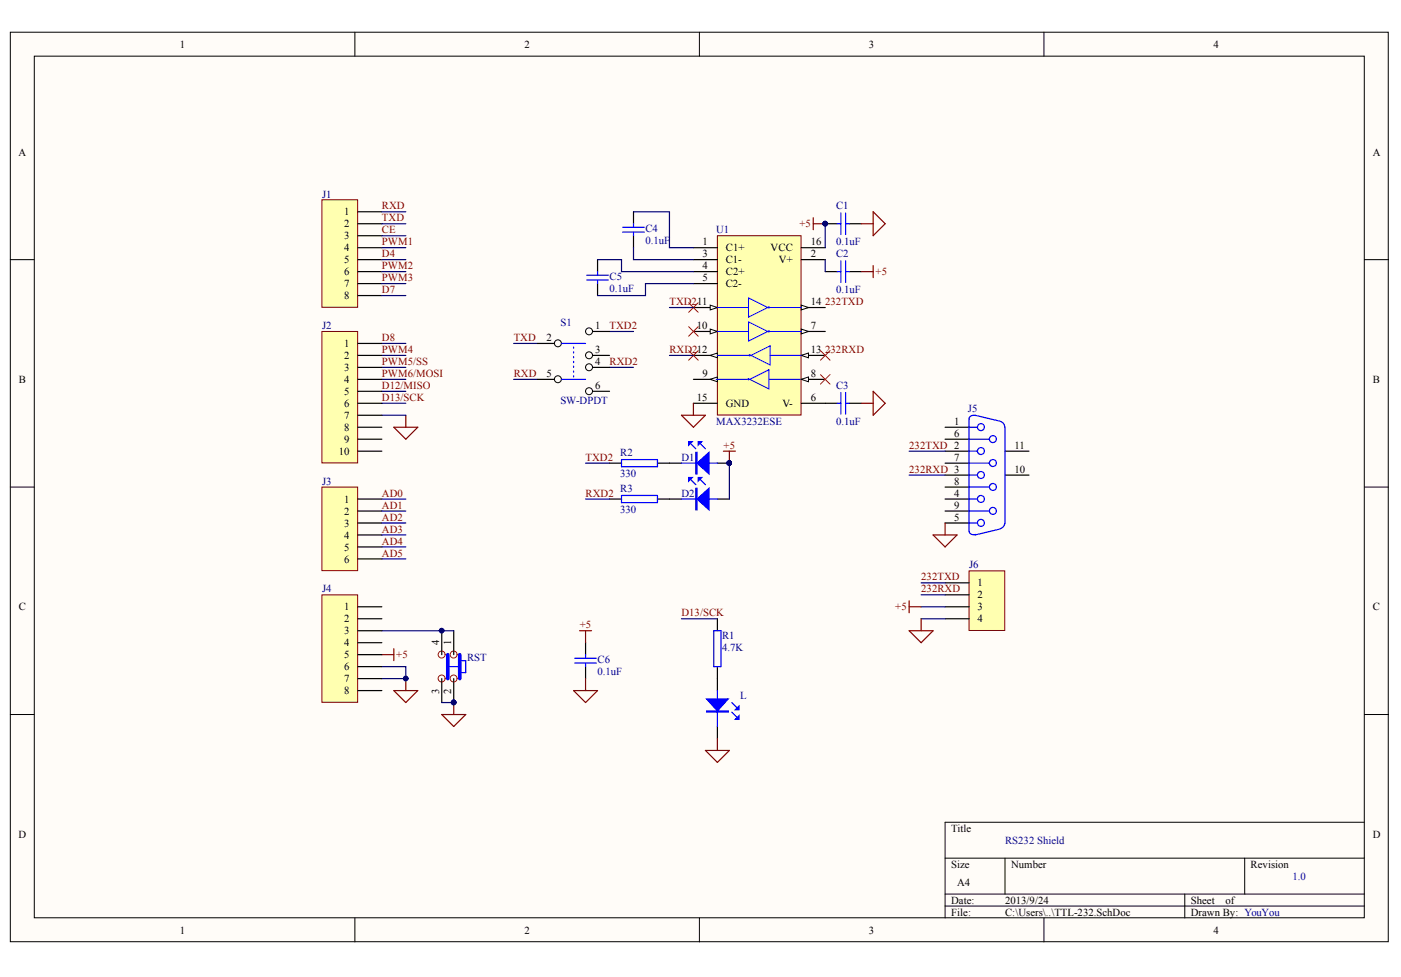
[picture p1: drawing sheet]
<svg xmlns="http://www.w3.org/2000/svg" width="287mm" height="200mm" viewBox="0 0 287 200" stroke-linecap="round" stroke-linejoin="round" font-family="sans-serif">
<g fill="#fffcf8" stroke="#000" stroke-width=".2">
<path d="M2.1 6.6h282.1v186.2h-282.1z"/>
<path d="M7 11.5h272.3v176.4h-272.3z"/>
</g>
<g fill="none" stroke="#000" stroke-width=".2">
<path d="M72.6 6.6v4.9M143.2 6.6v4.9M213.7 6.6v4.9M2.1 53.2h4.9M279.3 53.2h5M2.1 99.7h4.9M279.3 99.7h5M2.1 146.3h4.9M279.3 146.3h5M193.5 175.7h85.8M205.7 175.7v7.3M254.8 175.7v7.3"/>
<path d="M279.3 168.3h-85.8v19.6M72.6 187.9v5M143.2 187.9v5M193.5 183h85.8M193.5 185.5h85.8M213.7 187.9v5M242.5 183v4.9"/>
</g>
<path d="M65.9 40.9h7.3v22h-7.3z" fill="#ffffb0" stroke="#800000" stroke-width=".2"/>
<path d="M73.3 43.4h4.9M73.3 45.8h4.9M73.3 48.3h4.9M73.3 50.7h4.9M73.3 53.2h4.9M73.3 55.6h4.9M73.3 58.1h4.9M73.3 60.5h4.9" fill="none" stroke="#000" stroke-width=".25"/>
<g fill="none" stroke="#000080" stroke-width=".25">
<path d="M78.2 43.4h4.9M78.2 45.8h4.9M78.2 48.3h4.9M78.2 50.7h4.9M78.2 53.2h4.9M78.2 55.6h4.9M78.2 58.1h4.9M78.2 60.5h4.9M78.2 70.3h4.9M78.2 72.8h4.9M78.2 75.2h4.9M78.2 77.7h4.9"/>
<path d="M78.2 85h4.9M78.2 80.1h4.9M78.2 82.6h4.9"/>
</g>
<path d="M80.6 87.5h4.9l-2.4 2.4zM83.1 85v2.5" fill="none" stroke="#800000" stroke-width=".25"/>
<path d="M65.9 99.7h7.3v17.1h-7.3z" fill="#ffffb0" stroke="#800000" stroke-width=".2"/>
<path d="M73.3 102.2h4.9M73.3 104.6h4.9M73.3 107.1h4.9M73.3 109.5h4.9M73.3 112h4.9M73.3 114.4h4.9" fill="none" stroke="#000" stroke-width=".25"/>
<path d="M78.2 102.2h4.9M78.2 104.6h4.9M78.2 107.1h4.9M78.2 109.5h4.9M78.2 112h4.9M78.2 114.4h4.9" fill="none" stroke="#000080" stroke-width=".25"/>
<g fill="#fffcf8" stroke="#f00" stroke-width=".2">
<circle cx="92.9" cy="134" r=".71"/>
<circle cx="92.9" cy="138.9" r=".71"/>
<circle cx="90.4" cy="134" r=".71"/>
<circle cx="90.4" cy="138.9" r=".71"/>
</g>
<path d="M90.4 129.1v4.9M90.4 138.9v4.9M92.9 129.1v4.9M92.9 138.9v4.9M119.9 131.6v2.4M119.9 136.5v2.4M146.9 126.7v2.4M146.9 136.5v4.9M146.9 148.7v2.5" fill="none" stroke="#000" stroke-width=".25"/>
<g fill="#000080" stroke="#000080" stroke-width=".2">
<circle cx="90.4" cy="129.1" r=".47"/>
<circle cx="92.9" cy="143.8" r=".47"/>
<circle cx="83.1" cy="138.9" r=".47"/>
</g>
<path d="M91.7 134v4.9M94.1 134v4.9" fill="none" stroke="#00f" stroke-width=".74"/>
<path d="M91.7 136.5h2.4M94.1 135.3h1.2v2.4h-1.2M117.7 135.7h4.4M117.7 134.8h4.4M119.9 134v.8M119.9 135.7v.8M146.1 129.1h1.5v7.4h-1.5zM146.9 141.4v7.3M149.8 145.8l1 1M149.8 143.8l1 1" fill="none" stroke="#00f" stroke-width=".25"/>
<path d="M78.2 136.5h4.9v2.4h-4.9M78.2 129.1h14.7M139.5 126.7h7.4M90.4 143.8h2.5" fill="none" stroke="#000080" stroke-width=".25"/>
<path d="M78.2 134h2.4M80.6 132.8v2.5M83.1 138.9v2.5M118.6 129.1h2.5M119.9 129.1v2.5M119.9 138.9v2.5M80.6 141.4h4.9l-2.4 2.4zM90.4 146.3h4.9l-2.4 2.4zM92.9 143.8v2.5M117.4 141.4h4.9l-2.4 2.4zM144.4 153.6h4.9l-2.4 2.5zM146.9 151.2v2.4" fill="none" stroke="#800000" stroke-width=".25"/>
<g fill="#00f" stroke="#00f" stroke-width=".25">
<path d="M144.7 143.1h4.4l-2.2 2.5z"/>
<path d="M150.5 147.3l.8-.8v.8z"/>
<path d="M150.5 145.3l.8-.7v.7z"/>
<path d="M144.7 145.6h4.4v.2h-4.4z" fill-rule="evenodd"/>
</g>
<path d="M146.9 48.3h17.1v36.7h-17.1z" fill="#ffffb0" stroke="#800000" stroke-width=".2"/>
<path d="M164 72.8h4.9" fill="none" stroke="#000" stroke-width=".25"/>
<path d="M164 72.8l1.5-.5v1z" fill="#fffcf8" stroke="#000" stroke-width=".2"/>
<path d="M142 67.9h4.9" fill="none" stroke="#000" stroke-width=".25"/>
<path d="M145.4 67.4l1.5 .5-1.5 .5z" fill="#fffcf8" stroke="#000" stroke-width=".2"/>
<path d="M142 63h4.9" fill="none" stroke="#000" stroke-width=".25"/>
<path d="M145.4 62.5l1.5 .5-1.5 .5z" fill="#fffcf8" stroke="#000" stroke-width=".2"/>
<path d="M164 77.7h4.9" fill="none" stroke="#000" stroke-width=".25"/>
<path d="M164 77.7l1.5-.5v1z" fill="#fffcf8" stroke="#000" stroke-width=".2"/>
<path d="M142 72.8h4.9" fill="none" stroke="#000" stroke-width=".25"/>
<path d="M145.4 72.8l1.5-.5v1z" fill="#fffcf8" stroke="#000" stroke-width=".2"/>
<path d="M142 77.7h4.9" fill="none" stroke="#000" stroke-width=".25"/>
<path d="M145.4 77.7l1.5-.5v1z" fill="#fffcf8" stroke="#000" stroke-width=".2"/>
<path d="M164 63h4.9" fill="none" stroke="#000" stroke-width=".25"/>
<path d="M164 62.5l1.5 .5-1.5 .5z" fill="#fffcf8" stroke="#000" stroke-width=".2"/>
<path d="M164 67.9h4.9" fill="none" stroke="#000" stroke-width=".25"/>
<path d="M164 67.4l1.5 .5-1.5 .5z" fill="#fffcf8" stroke="#000" stroke-width=".2"/>
<g fill="none" stroke="#000" stroke-width=".25">
<path d="M122.3 53.2v2.4M122.3 58.1v2.4M129.7 43.4v2.4M129.7 48.3v2.4M142 50.7h4.9M142 55.6h4.9M142 53.2h4.9M142 58.1h4.9M164 50.7h4.9M164 53.2h4.9M168.9 55.6h2.5M168.9 45.8h2.5"/>
<path d="M173.8 55.6h2.5M173.8 45.8h2.5M142 82.6h4.9M164 82.6h7.4M173.8 82.6h2.5"/>
</g>
<g fill="none" stroke="#00f" stroke-width=".2">
<path d="M146.6 77.7h6.4M146.9 72.8h6.3M146.9 63h6.3M146.9 67.9h6.3M153.2 61l4 2-4 1.9zM153.2 65.9l4 2-4 1.9zM153.5 77.7l3.9-2v3.9zM153.7 72.8l4-2v3.9zM157.4 77.7h6.4M157.7 72.8h6.3M157.7 63h6.3M157.7 67.9h6.3"/>
<circle cx="153.2" cy="77.6" r=".12"/>
<circle cx="153.5" cy="72.7" r=".12"/>
<circle cx="157.4" cy="67.8" r=".12"/>
<circle cx="157.4" cy="62.9" r=".12"/>
</g>
<g fill="none" stroke="#00f" stroke-width=".25">
<path d="M120.1 56.3h4.4M120.1 57.3h4.4M122.3 55.6v.7M122.3 57.3v.8M127.5 47.5h4.4M127.5 46.5h4.4M129.7 45.8v.7M129.7 47.5v.8M171.4 55.6h.7M171.4 45.8h.7M172.1 43.6v4.4M172.1 53.4v4.4"/>
<path d="M173.1 55.6h.7M173.1 43.6v4.4M173.1 53.4v4.4M173.1 45.8h.7M171.4 82.6h.7M172.1 80.4v4.4M173.1 80.4v4.4M173.1 82.6h.7"/>
</g>
<path d="M166.5 44.6v2.4M166.5 45.8h2.4M176.3 55.6h2.5M176.3 45.8h2.5M178.8 43.4l2.4 2.4-2.4 2.5zM178.8 54.4v2.4M139.5 85h4.9l-2.4 2.5zM142 82.6v2.4M176.3 82.6h2.5M178.8 80.1l2.4 2.5-2.4 2.4z" fill="none" stroke="#800000" stroke-width=".25"/>
<path d="M122.3 53.2h4.9v2.4h14.8M129.7 50.7v2.5h12.3M129.7 43.4h7.3v7.3h5M142 58.1h-9.9v2.4h-9.8M168.9 45.8v4.9M168.9 53.2v2.4" fill="none" stroke="#000080" stroke-width=".25"/>
<circle cx="168.9" cy="45.8" r=".47" fill="#000080" stroke="#000080" stroke-width=".2"/>
<path d="M141 66.9l1.9 1.9M141 62l1.9 1.9M141 71.8l1.9 1.9M142.9 66.9l-1.9 1.9M142.9 62l-1.9 1.9M142.9 71.8l-1.9 1.9M168 76.7l1.9 1.9M168 71.8l1.9 1.9M169.9 76.7l-1.9 1.9M169.9 71.8l-1.9 1.9" fill="none" stroke="#f00" stroke-width=".2"/>
<path d="M65.9 121.8h7.3v22h-7.3z" fill="#ffffb0" stroke="#800000" stroke-width=".2"/>
<g fill="none" stroke="#000" stroke-width=".25">
<path d="M193.5 87.5h4.9M193.5 92.4h4.9M193.5 97.3h4.9M193.5 89.9h4.9M193.5 94.8h4.9M193.5 99.7h4.9M205.7 92.4h4.9M205.7 97.3h4.9M193.5 102.2h4.9M193.5 107.1h4.9M193.5 104.6h4.9M73.3 124.2h4.9"/>
<path d="M73.3 126.7h4.9M73.3 129.1h4.9M73.3 131.6h4.9M73.3 134h4.9M73.3 136.5h4.9M73.3 138.9h4.9M73.3 141.4h4.9"/>
</g>
<g fill="none" stroke="#00f" stroke-width=".25">
<path d="M198.4 92.4h1.7M198.4 87.5h1.7M198.4 97.3h1.7M198.4 89.9h4.2M198.4 94.8h4.2M198.4 99.7h4.2M198.4 85.8v23M199.6 85l5.2 1.2M199.7 85.1a.91 .91 0 0 0-1.3 .7M204.8 86.3a1.2 1.2 0 0 1 .9 1.2M205.7 87.5v19.6M198.4 102.2h1.7"/>
<path d="M198.4 107.1h1.7M198.4 104.6h4.2M198.4 108.7a.96 .96 0 0 0 1.3 .7M204.8 108.3l-5.2 1.2M205.7 107.1a1.2 1.2 0 0 1-.9 1.1"/>
<circle cx="200.8" cy="97.2" r=".71"/>
<circle cx="200.8" cy="87.4" r=".71"/>
<circle cx="200.8" cy="92.3" r=".71"/>
<circle cx="203.3" cy="94.8" r=".71"/>
<circle cx="203.3" cy="99.7" r=".71"/>
<circle cx="203.3" cy="89.9" r=".71"/>
<circle cx="200.8" cy="107.1" r=".71"/>
<circle cx="200.8" cy="102.1" r=".71"/>
<circle cx="203.3" cy="104.6" r=".71"/>
</g>
<path d="M191 109.5h4.9l-2.4 2.5zM193.5 107.1v2.4" fill="none" stroke="#800000" stroke-width=".25"/>
<path d="M198.4 116.9h7.3v12.2h-7.3z" fill="#ffffb0" stroke="#800000" stroke-width=".2"/>
<path d="M193.5 119.3h4.9M193.5 121.8h4.9M193.5 124.2h4.9M193.5 126.7h4.9" fill="none" stroke="#000" stroke-width=".25"/>
<path d="M186.1 92.4h7.4M186.1 97.3h7.4M188.6 119.3h4.9M188.6 121.8h4.9M188.6 124.2h4.9M188.6 126.7h4.9" fill="none" stroke="#000080" stroke-width=".25"/>
<path d="M186.1 123v2.5M186.1 124.2h2.5M186.1 129.1h4.9l-2.4 2.5zM188.6 126.7v2.4" fill="none" stroke="#800000" stroke-width=".25"/>
<path d="M65.9 67.9h7.3v26.9h-7.3z" fill="#ffffb0" stroke="#800000" stroke-width=".2"/>
<g fill="none" stroke="#000" stroke-width=".25">
<path d="M73.3 70.3h4.9M73.3 72.8h4.9M73.3 75.2h4.9M73.3 77.7h4.9M110.1 70.3h4.9M73.3 80.1h4.9M73.3 82.6h4.9M73.3 85h4.9M73.3 87.5h4.9M73.3 89.9h4.9M73.3 92.4h4.9M124.8 94.8h2.4"/>
<path d="M134.6 94.8h4.9M146.9 94.8h2.4M124.8 102.2h2.4M134.6 102.2h4.9M146.9 102.2h2.4"/>
</g>
<path d="M105.2 70.3h4.9M105.2 77.7h4.9M124.8 67.9h4.9M124.8 75.2h4.9M137 63h5M137 72.8h5M119.9 94.8h4.9M149.3 94.8v7.4M119.9 102.2h4.9" fill="none" stroke="#000080" stroke-width=".25"/>
<path d="M127.2 94.1h7.4v1.5h-7.4zM139.5 94.8h7.4M141.5 90.9l.9 1M141.5 98.3l.9 .9M143.4 90.9l1 1M143.4 98.3l1 .9M127.2 101.4h7.4v1.5h-7.4zM139.5 102.2h7.4" fill="none" stroke="#00f" stroke-width=".25"/>
<circle cx="149.3" cy="94.8" r=".47" fill="#000080" stroke="#000080" stroke-width=".2"/>
<g fill="#00f" stroke="#00f" stroke-width=".25">
<path d="M142.7 94.8l2.4-2.2v4.4z"/>
<path d="M141 90.4h.7l-.7 .7z"/>
<path d="M142.9 90.4h.8l-.8 .7z"/>
<path d="M142.7 102.2l2.4-2.2v4.4z"/>
<path d="M141 97.8h.7l-.7 .7z"/>
<path d="M142.9 97.8h.8l-.8 .7z"/>
<path d="M142.4 92.6h.3v4.4h-.3z" fill-rule="evenodd"/>
<path d="M142.4 100h.3v4.4h-.3z" fill-rule="evenodd"/>
</g>
<path d="M148.1 92.4h2.4M149.3 92.4v2.4" fill="none" stroke="#800000" stroke-width=".25"/>
<circle cx="114.2" cy="70.3" r=".71" fill="#fffcf8" stroke="#000" stroke-width=".2"/>
<path d="M119.9 67.9h4.9" fill="none" stroke="#000" stroke-width=".25"/>
<circle cx="120.6" cy="67.8" r=".71" fill="#fffcf8" stroke="#000" stroke-width=".2"/>
<path d="M119.9 72.8h4.9" fill="none" stroke="#000" stroke-width=".25"/>
<circle cx="120.6" cy="72.7" r=".71" fill="#fffcf8" stroke="#000" stroke-width=".2"/>
<path d="M110.1 77.7h4.9" fill="none" stroke="#000" stroke-width=".25"/>
<circle cx="114.2" cy="77.6" r=".71" fill="#fffcf8" stroke="#000" stroke-width=".2"/>
<path d="M119.9 75.2h4.9" fill="none" stroke="#000" stroke-width=".25"/>
<circle cx="120.6" cy="75.2" r=".71" fill="#fffcf8" stroke="#000" stroke-width=".2"/>
<path d="M119.9 80.1h4.9" fill="none" stroke="#000" stroke-width=".25"/>
<circle cx="120.6" cy="80.1" r=".71" fill="#fffcf8" stroke="#000" stroke-width=".2"/>
<path d="M115 77.7h4.9M115 70.3h4.9M117.4 71.1v.2M117.4 72v.3M117.4 73v.3M117.4 74v.2M117.4 75v.2M117.4 76v.2M117.4 76.9v.3" fill="none" stroke="#00f" stroke-width=".25"/>
<g font-size="2.2">
<text x="36.8" y="9.8">1</text>
<text x="107.4" y="9.8">2</text>
<text x="177.9" y="9.8">3</text>
<text x="248.4" y="9.8">4</text>
<text x="3.8" y="31.9">A</text>
<text x="281" y="31.9">A</text>
<text x="70.4" y="44.1">1</text>
<text x="70.4" y="46.6">2</text>
<text x="70.4" y="49">3</text>
<text x="70.4" y="51.5">4</text>
<text x="70.4" y="53.9">5</text>
<text x="143.8" y="50.2">1</text>
<text x="143.8" y="52.7">3</text>
<text x="148.6" y="51.5">C1+</text>
<text x="148.6" y="53.9">C1-</text>
<text x="157.8" y="51.5">VCC</text>
<text x="159.5" y="53.9">V+</text>
<text x="166" y="50.2">16</text>
<text x="166" y="52.7">2</text>
<text x="70.4" y="56.4">6</text>
<text x="70.4" y="58.8">7</text>
<text x="143.8" y="55.1">4</text>
<text x="143.8" y="57.6">5</text>
<text x="148.6" y="56.4">C2+</text>
<text x="148.6" y="58.8">C2-</text>
<text x="70.4" y="61.3">8</text>
<text x="166" y="62.5">14</text>
<text x="70.4" y="71.1">1</text>
<text x="111.9" y="69.8">2</text>
<text x="121.8" y="67.4">1</text>
<text x="142.7" y="67.4">10</text>
<text x="166" y="67.4">7</text>
<text x="70.4" y="73.5">2</text>
<text x="70.4" y="76">3</text>
<text x="111.9" y="77.2">5</text>
<text x="121.8" y="72.3">3</text>
<text x="121.8" y="74.7">4</text>
<text x="143.8" y="77.2">9</text>
<text x="166" y="72.3">13</text>
<text x="166" y="77.2">8</text>
<text x="3.8" y="78.4">B</text>
<text x="70.4" y="78.4">4</text>
<text x="70.4" y="80.9">5</text>
<text x="70.4" y="83.3">6</text>
<text x="121.8" y="79.6">6</text>
<text x="142.7" y="82.1">15</text>
<text x="148.6" y="83.3">GND</text>
<text x="160.2" y="83.3">V-</text>
<text x="166" y="82.1">6</text>
<text x="281.1" y="78.4">B</text>
<text x="70.4" y="85.8">7</text>
<text x="70.4" y="88.2">8</text>
<text x="195.3" y="87">1</text>
<text x="195.3" y="89.4">6</text>
<text x="69.3" y="93.1">10</text>
<text x="70.4" y="90.7">9</text>
<text x="195.3" y="94.3">7</text>
<text x="207.7" y="91.9">11</text>
<text x="195.3" y="101.7">4</text>
<text x="195.3" y="99.2">8</text>
<text x="207.7" y="96.8">10</text>
<text x="70.4" y="102.9">1</text>
<text x="70.4" y="105.4">2</text>
<text x="70.4" y="107.8">3</text>
<text x="195.3" y="106.6">5</text>
<text x="195.3" y="104.1">9</text>
<text x="70.4" y="110.3">4</text>
<text x="70.4" y="112.7">5</text>
<text x="70.4" y="115.2">6</text>
<text x="3.8" y="125">C</text>
<text x="70.4" y="125">1</text>
<text x="200.1" y="120.1">1</text>
<text x="200.1" y="122.5">2</text>
<text x="200.1" y="125">3</text>
<text x="281.1" y="125">C</text>
<text x="70.4" y="127.4">2</text>
<text x="70.4" y="129.9">3</text>
<text x="200.1" y="127.4">4</text>
<text x="70.4" y="132.3">4</text>
<text x="70.4" y="134.8">5</text>
<text x="70.4" y="137.2">6</text>
<text x="89.9" y="132.1" transform="rotate(-90 89.9 132.1)">4</text>
<text x="92.4" y="132.1" transform="rotate(-90 92.4 132.1)">1</text>
<text x="70.4" y="139.7">7</text>
<text x="70.4" y="142.1">8</text>
<text x="89.9" y="142" transform="rotate(-90 89.9 142)">3</text>
<text x="92.4" y="142" transform="rotate(-90 92.4 142)">2</text>
<text x="3.8" y="171.6">D</text>
<text x="194.7" y="170.3">Title</text>
<text x="281" y="171.6">D</text>
<text x="194.7" y="177.7">Size</text>
<text x="207" y="177.7">Number</text>
<text x="256" y="177.7">Revision</text>
<text x="194.7" y="185">Date:</text>
<text x="195.9" y="181.4">A4</text>
<text x="205.8" y="185">2013/9/24</text>
<text x="243.8" y="185">Sheet</text>
<text x="250.9" y="185">of</text>
<text x="36.8" y="191.2">1</text>
<text x="107.4" y="191.2">2</text>
<text x="177.9" y="191.2">3</text>
<text x="194.7" y="187.5">File:</text>
<text x="205.8" y="187.5">C:\Users\..\TTL-232.SchDoc</text>
<text x="243.8" y="187.5">Drawn By: YouYou</text>
<text x="248.4" y="191.2">4</text>
</g>
<g font-size="2.2" fill="#000080">
<text x="65.9" y="40.4">J1</text>
<text x="132.1" y="47.5">C4</text>
<text x="146.6" y="47.8">U1</text>
<text x="171.2" y="42.9">C1</text>
<text x="132.1" y="50">0.1uF</text>
<text x="171.2" y="52.7">C2</text>
<text x="171.2" y="50.2">0.1uF</text>
<text x="124.8" y="57.3">C5</text>
<text x="124.8" y="59.8">0.1uF</text>
<text x="171.2" y="60">0.1uF</text>
<text x="65.9" y="67.4">J2</text>
<text x="114.7" y="66.7">S1</text>
<text x="114.7" y="82.8">SW-DPDT</text>
<text x="171.2" y="79.6">C3</text>
<text x="146.6" y="87">MAX3232ESE</text>
<text x="171.2" y="87">0.1uF</text>
<text x="198.1" y="84.3">J5</text>
<text x="127" y="93.4">R2</text>
<text x="139.5" y="94.3">D1</text>
<text x="65.9" y="99.2">J3</text>
<text x="127" y="97.8">330</text>
<text x="127" y="100.7">R3</text>
<text x="139.5" y="101.7">D2</text>
<text x="127" y="105.1">330</text>
<text x="198.4" y="116.4">J6</text>
<text x="65.9" y="121.3">J4</text>
<text x="147.8" y="130.9">R1</text>
<text x="95.6" y="135.3">RST</text>
<text x="122.3" y="135.8">C6</text>
<text x="147.8" y="133.3">4.7K</text>
<text x="122.3" y="138.2">0.1uF</text>
<text x="151.5" y="143.1">L</text>
</g>
<g font-size="2.2" fill="#800000">
<text x="78.2" y="42.9">RXD</text>
<text x="78.2" y="45.3">TXD</text>
<text x="78.2" y="47.8">CE</text>
<text x="163.6" y="46.6">+5</text>
<text x="78.2" y="50.2">PWM1</text>
<text x="78.2" y="52.7">D4</text>
<text x="78.2" y="55.1">PWM2</text>
<text x="78.2" y="57.6">PWM3</text>
<text x="179.2" y="56.4">+5</text>
<text x="78.2" y="60">D7</text>
<text x="137" y="62.5">TXD211</text>
<text x="168.9" y="62.5">232TXD</text>
<text x="78.2" y="69.8">D8</text>
<text x="105.2" y="69.8">TXD</text>
<text x="124.8" y="67.4">TXD2</text>
<text x="78.2" y="72.3">PWM4</text>
<text x="78.2" y="74.7">PWM5/SS</text>
<text x="78.2" y="77.2">PWM6/MOSI</text>
<text x="105.2" y="77.2">RXD</text>
<text x="124.8" y="74.7">RXD2</text>
<text x="137" y="72.3">RXD212</text>
<text x="168.9" y="72.3">232RXD</text>
<text x="78.2" y="79.6">D12/MISO</text>
<text x="78.2" y="82.1">D13/SCK</text>
<text x="119.9" y="94.3">TXD2</text>
<text x="148.1" y="91.9">+5</text>
<text x="186.1" y="91.9">232TXD 2</text>
<text x="78.2" y="101.7">AD0</text>
<text x="119.9" y="101.7">RXD2</text>
<text x="186.1" y="96.8">232RXD 3</text>
<text x="78.2" y="104.1">AD1</text>
<text x="78.2" y="106.6">AD2</text>
<text x="78.2" y="109">AD3</text>
<text x="78.2" y="111.5">AD4</text>
<text x="78.2" y="113.9">AD5</text>
<text x="188.6" y="118.8">232TXD</text>
<text x="183.3" y="125">+5</text>
<text x="188.6" y="121.3">232RXD</text>
<text x="118.7" y="128.6">+5</text>
<text x="139.5" y="126.2">D13/SCK</text>
<text x="81.1" y="134.8">+5</text>
</g>
<g font-size="2.2" fill="#11037f">
<text x="205.8" y="172.8">RS232 Shield</text>
<text x="264.6" y="180.1">1.0</text>
</g>
</svg>
